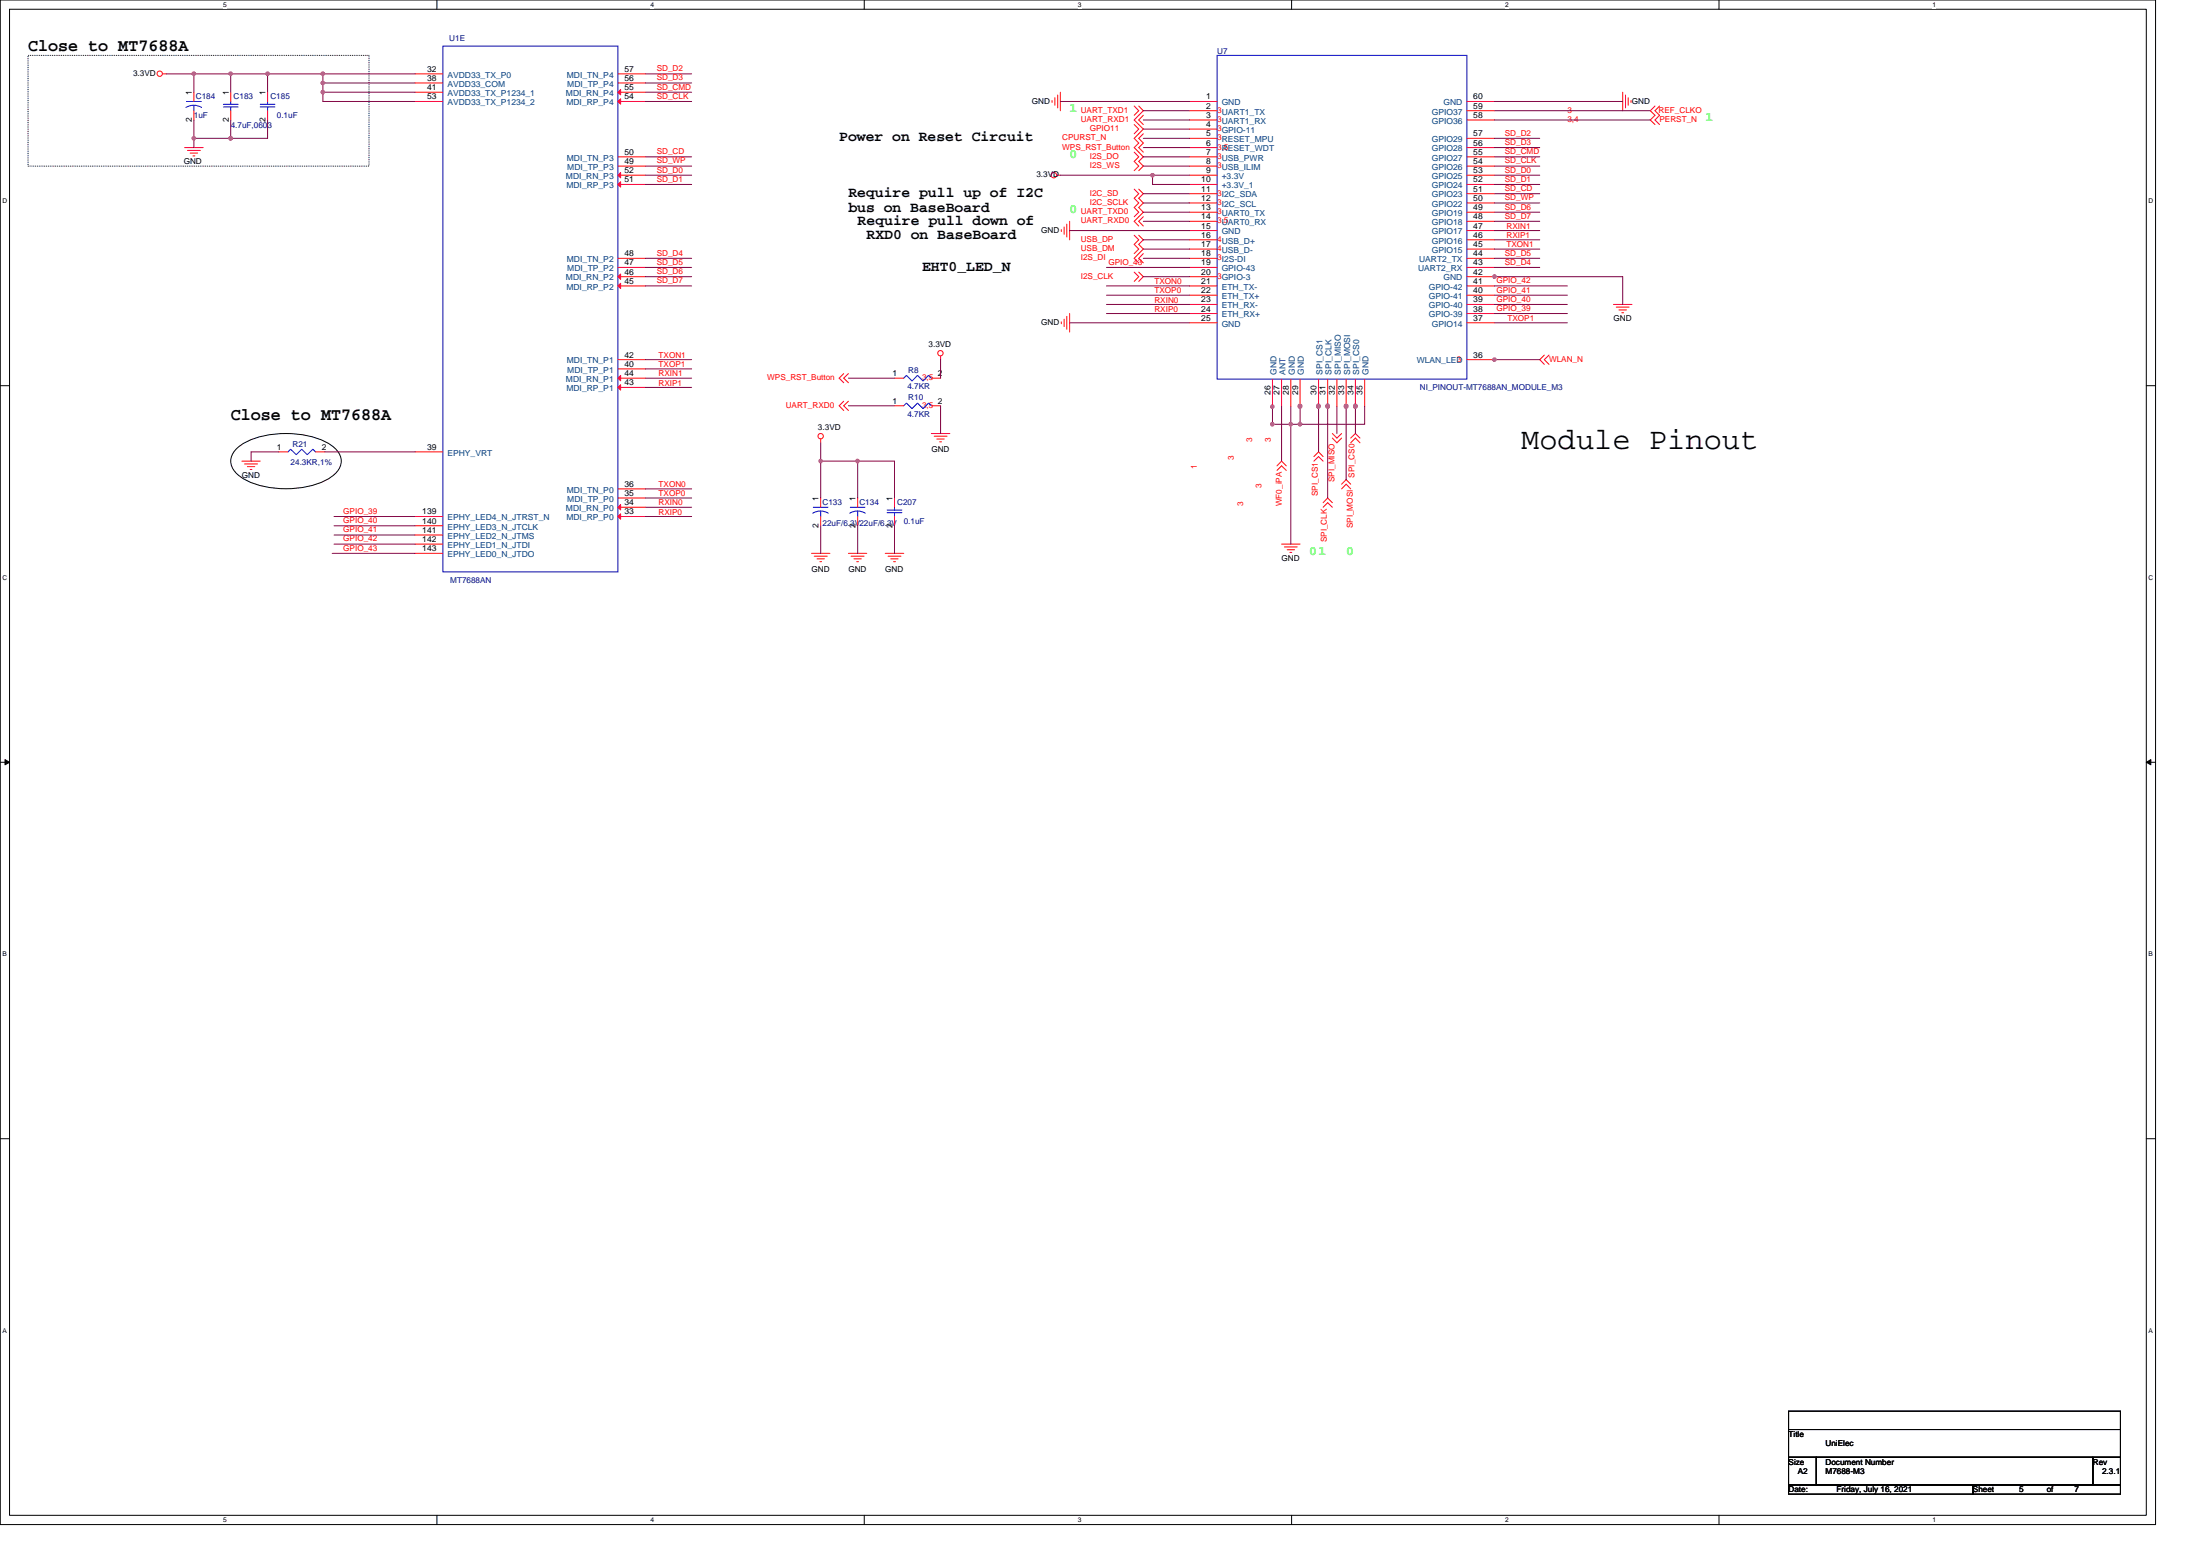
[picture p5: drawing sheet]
<svg xmlns="http://www.w3.org/2000/svg" width="297mm" height="210mm" viewBox="0 0 297 210" stroke-linecap="round" stroke-linejoin="round" font-family="sans-serif">
<path d="M0 0h291v205.7h-291zM1.3 1.2h288.5v203.3h-288.5z" fill="none" stroke="#000" stroke-width=".14"/>
<g fill="#fff">
<path d="M30.1 .1h.5v1h-.5z"/>
<path d="M30.1 204.6h.5v1h-.5z"/>
</g>
<path d="M59 0v1.2M59 204.5v1.2" fill="none" stroke="#000" stroke-width=".14"/>
<g fill="#fff">
<path d="M87.8 .1h.5v1h-.5z"/>
<path d="M87.8 204.6h.5v1h-.5z"/>
</g>
<path d="M116.7 0v1.2M116.7 204.5v1.2" fill="none" stroke="#000" stroke-width=".14"/>
<g fill="#fff">
<path d="M145.5 .1h.5v1h-.5z"/>
<path d="M145.5 204.6h.5v1h-.5z"/>
</g>
<path d="M174.4 0v1.2M174.4 204.5v1.2" fill="none" stroke="#000" stroke-width=".14"/>
<g fill="#fff">
<path d="M203.2 .1h.5v1h-.5z"/>
<path d="M203.2 204.6h.5v1h-.5z"/>
</g>
<path d="M232.1 0v1.2M232.1 204.5v1.2" fill="none" stroke="#000" stroke-width=".14"/>
<g fill="#fff">
<path d="M260.9 .1h.5v1h-.5z"/>
<path d="M260.9 204.6h.5v1h-.5z"/>
<path d="M.4 26.6h.6v1h-.6z"/>
<path d="M290.1 26.6h.6v1h-.6z"/>
<path d="M.4 77.4h.6v1h-.6z"/>
<path d="M290.1 77.4h.6v1h-.6z"/>
</g>
<path d="M0 52h1.3M289.8 52h1.2" fill="none" stroke="#000" stroke-width=".14"/>
<g fill="#fff">
<path d="M.4 128.3h.5v1h-.5z"/>
<path d="M290.1 128.3h.6v1h-.6z"/>
</g>
<path d="M0 102.9h1.3M289.8 102.9h1.2" fill="none" stroke="#000" stroke-width=".14"/>
<path d="M.7 102.5l.6 .4-.6 .3zM289.8 102.9l.6-.4v.7z" fill="#000" stroke="#000" stroke-width=".14"/>
<g fill="#fff">
<path d="M.4 179.1h.5v1h-.5z"/>
<path d="M290.1 179.1h.6v1h-.6z"/>
</g>
<path d="M3.8 7.5h46v14.9h-46zM32 60.5a9.1 9.1 0 0 1 5.4-1.9 12.2 12.2 0 0 1 7.2 1.4 2.59 2.59 0 0 1 1.4 2.8 4.3 4.3 0 0 1-3 2.4 13.5 13.5 0 0 1-9.7-.3 3.4 3.4 0 0 1-2.1-2.7l.1-.6 .2-.6zM0 153.7h1.3M289.8 153.7h1.2M241.5 190.4h44.8v2.5h-44.8zM241.5 192.9h44.8v3.8h-44.8zM241.5 196.7h3.7v3.7h-3.7zM245.2 196.7h37.4v3.7h-37.4zM282.6 196.7h3.7v3.7h-3.7zM241.5 200.4h24.9v1.2h-24.9zM266.4 200.4h19.9v1.2h-19.9z" fill="none" stroke="#000" stroke-width=".14"/>
<g fill="none" stroke="#f00" stroke-width=".14">
<path d="M21.9 10h.6M24.9 19.9h2.5M26.2 12.4v1.3M26.2 14.9v1.3M31.2 12.4v1.3M31.2 14.9v1.3M36.1 12.4v1.3M36.1 14.9v1.3M56 12.4h3.8M56 13.7h3.8M56 11.2h3.8M56 10h3.8"/>
<path d="M83.4 10h3.8M83.4 11.2h3.8M83.4 12.4h3.8M83.4 13.7h3.8M142 13.6v.2M142.4 13.2v1M142.8 12.8v1.8M143.2 12.4v2.5M153.1 14.3l.7 .6-.7 .7M153.1 16.8l.7 .6-.7 .7M153.8 14.3l.6 .6-1.3 1.3 1.3 1.2-1.3 1.3 .7 .6-.7 .6 1.3 1.3-.6 .6 .6 .6-.6 .6M154.4 15.6l-.6 .6 .6 .6"/>
<path d="M154.4 18.1l-.6 .6 .6 .6-.6 .6 .6 .6M160.6 19.9h3.7M160.6 18.7h3.7M160.6 14.9h3.7M160.6 13.7h3.7M160.6 16.2h3.7M160.6 17.4h3.7M198.1 19.9h3.7M198.1 18.7h3.7M198.1 16.2h3.7M198.1 14.9h3.7M198.1 13.7h3.7"/>
<path d="M219.1 12.4v2.5M219.5 12.8v1.8M219.8 13.2v1M220.2 13.6v.2M223.5 14.3l-.7 .6 .7 .7-.7 .6 .7 .6M224.1 14.3l-.6 .6 .6 .7-.6 .6 .6 .6M25.3 20.3h1.7M25.7 20.7h1M26.1 21h.2M83.4 21.2h3.8M83.4 22.4h3.8M83.4 23.6h3.8"/>
<path d="M83.4 24.9h3.8M83.4 34.9h3.8M83.4 36.1h3.8M83.4 37.3h3.8M83.4 38.6h3.8M142.7 23.6h.5M143.3 31v.2M143.7 30.6v1M144 30.2v1.8M144.4 29.9v2.5M153.1 25.5l.7 .6-.7 .7 .7 .6-.7 .6 .7 .6-.7 .7M153.1 20.5l.7 .7-.7 .6 .7 .6-.7 .6"/>
<path d="M153.1 31.7l.7 .7-.7 .6 .7 .6-.7 .6M153.1 36.7l.7 .6-.7 .7M153.8 25.5l.6 .6-.6 .7 .6 .6-.6 .6 .6 .6-1.3 1.3 .7 .6M153.8 31.7l.6 .7-.6 .6 .6 .6-1.3 1.3 .7 .6M153.8 36.7l.6 .6-.6 .7M154.4 29.3l-.6 .6 .6 .6M154.4 34.2l-.6 .7 .6 .6M160.6 23.6h3.7M160.6 21.2h3.7M160.6 22.4h3.7M160.6 24.9h3.7M160.6 28.6h3.7"/>
<path d="M160.6 27.4h3.7M160.6 26.1h3.7M160.6 29.9h3.7M160.6 31.1h3.7M160.6 32.4h3.7M160.6 33.6h3.7M160.6 34.9h3.7M160.6 36.1h3.7M160.6 37.3h3.7M160.6 38.6h3.7M160.6 39.8h3.7M198.1 37.3h3.7"/>
<path d="M198.1 36.1h3.7M198.1 34.9h3.7M198.1 33.6h3.7M198.1 32.4h3.7M198.1 31.1h3.7M198.1 29.9h3.7M198.1 28.6h3.7M198.1 27.4h3.7M198.1 26.1h3.7M198.1 24.9h3.7M198.1 23.6h3.7M198.1 22.4h3.7"/>
<path d="M198.1 21.2h3.7M198.1 39.8h3.7M198.1 38.6h3.7M83.4 48.5h3.8M83.4 49.8h3.8M83.4 51h3.8M83.4 52.3h3.8M110.8 59.2v.6M113.9 50.4l-.6 .6 .6 .6M113.9 54.1l-.6 .7 .6 .6M114.6 50.4l-.7 .6 .7 .6M114.6 54.1l-.7 .7 .7 .6"/>
<path d="M120.8 54.8h1.2M120.8 51h1.2M125.7 58.5h2.5M125.7 54.8h1.3M125.7 51h1.3M126.1 58.9h1.8M126.5 59.2h1M126.9 59.6h.2M127 48v.5M143.3 43.4v.3M143.7 43.1v1M144 42.7v1.7"/>
<path d="M144.4 42.3v2.5M160.6 41.1h3.7M160.6 42.3h3.7M160.6 43.6h3.7M171.8 51.2v3.7M173 51.2v3.7M174.3 51.2v3.7M175.5 51.2v3.7M178 51.2v3.7M179.3 51.2v3.7M179.9 59.1l.6 .7 .6-.7M179.9 58.5l.6 .6 .6-.6"/>
<path d="M180.5 51.2v3.7M181.8 51.2v3.7M182.4 59.1l.6-.6 .6 .6M182.4 59.8l.6-.7 .6 .7M183 51.2v3.7M184.3 51.2v3.7M198.1 48.5h3.7M198.1 42.3h3.7M198.1 41.1h3.7M198.1 43.6h3.7M208.5 47.9l-.6 .6 .6 .7M209.1 47.9l-.6 .6 .6 .7"/>
<path d="M217.8 41.1h2.5M218.2 41.4h1.8M218.6 41.8h1M219 42.2h.2M32.7 62.2h2.4M33 62.6h1.8M33.4 63h1M33.8 63.4h.2M37.6 61h1.3M42.6 61h1.3M56 61h3.8M56 69.7h3.8"/>
<path d="M56 71h3.8M56 72.2h3.8M56 73.4h3.8M56 74.7h3.8M83.4 66h3.8M83.4 67.2h3.8M83.4 68.5h3.8M83.4 69.7h3.8M109.6 74.7h2.5M109.9 75.1h1.8M110.3 75.4h1M110.7 75.8h.2"/>
<path d="M110.8 67.2v1.3M110.8 69.7v1.3M114.6 74.7h2.4M114.9 75.1h1.8M115.3 75.4h1M115.7 75.8h.2M115.8 67.2v1.3M115.8 69.7v1.3M119.5 74.7h2.5M119.9 75.1h1.7M120.3 75.4h1M120.6 75.8h.3"/>
<path d="M120.8 67.2v1.3M120.8 69.7v1.3M172.4 62.9l.6-.7 .7 .7M172.4 63.5l.6-.6 .7 .6M173 73.4h2.5M173.4 73.8h1.8M173.8 74.2h1M174.2 74.5h.2M177.4 61.6l.6-.6 .6 .6M177.4 62.2l.6-.6 .6 .6M178.6 67.8l.7-.6 .6 .6M178.6 68.5l.7-.7 .6 .7"/>
<path d="M181.1 65.3l.7-.6 .6 .6M181.1 66l.7-.7 .6 .7"/>
<circle cx="21.6" cy="9.9" r=".36"/>
<circle cx="142.3" cy="23.6" r=".37"/>
<circle cx="110.8" cy="58.9" r=".36"/>
<circle cx="127" cy="47.7" r=".36"/>
</g>
<g fill="none" stroke="#00f" stroke-width=".14">
<path d="M25.1 14.5a2.04 2.04 0 0 1 2.1 0M25.2 13.7h2M26.2 14.2v.7M30.2 14.1h1.9M30.2 14.4h1.9M31.2 14.4v.5M31.2 13.7v.4M35.1 14.1h2M35.1 14.4h2M36.1 14.4v.5M36.1 13.7v.4M59.8 6.2h23.6v71h-23.6z"/>
<path d="M164.3 7.5h33.8v43.7h-33.8zM122 54.8l.4-.4 .7 .7 .8-.7 .7 .7 .8-.7 .3 .4M122 51l.4-.3 .7 .7 .8-.7 .7 .7 .8-.7 .3 .3M38.9 61l.3-.4 .8 .8 .7-.8 .8 .8 .7-.8 .4 .4M109.7 69.3a2.04 2.04 0 0 1 2.1 0M109.8 68.5h2M110.8 69v.7M114.7 69.3a2.04 2.04 0 0 1 2.1 0M114.8 68.5h2M115.8 69v.7M119.8 68.8h2M119.8 69.2h2"/>
<path d="M120.8 69.2v.5M120.8 68.5v.3"/>
</g>
<g fill="#f00" stroke="#f00" stroke-width=".14">
<path d="M83.4 23.6l.4-.3v.7z"/>
<path d="M83.4 24.9l.4-.4v.8z"/>
<path d="M83.4 37.3l.4-.3v.7z"/>
<path d="M83.4 38.6l.4-.4v.7z"/>
<path d="M83.4 51l.4-.3v.7z"/>
<path d="M83.4 52.3l.4-.4v.7z"/>
<path d="M83.4 68.5l.4-.4v.7z"/>
<path d="M83.4 69.7l.4-.4v.8z"/>
<path d="M83.4 12.4l.4-.3v.7z"/>
<path d="M83.4 13.7l.4-.4v.8z"/>
</g>
<g fill="none" stroke="#800040" stroke-width=".14">
<path d="M22.5 10h3.7M26.2 10h5M26.2 18.7h5M26.2 18.7v1.2M26.2 10v2.4M26.2 16.2v2.5M31.2 10h4.9M31.2 10v2.4M31.2 16.2v2.5M36.1 10v2.4M36.1 10h7.5M36.1 16.2v2.5h-4.9"/>
<path d="M43.6 10h12.4M43.6 11.2h12.4M43.6 12.4h12.4M43.6 12.4v1.3h12.4M43.6 10v1.2M43.6 11.2v1.2M87.2 10h6.2M87.2 11.2h6.2M87.2 12.4h6.2M87.2 13.7h6.2M143.2 13.7h17.4M154.4 16.2h6.2"/>
<path d="M154.4 14.9h6.2M154.4 17.4h6.2M154.4 19.9h6.2M154.4 18.7h6.2M201.8 19.9h6.1M201.8 18.7h6.1M201.8 16.2h21M201.8 14.9h21M201.8 13.7h17.3M87.2 21.2h6.2M87.2 22.4h6.2M87.2 23.6h6.2"/>
<path d="M87.2 24.9h6.2M87.2 34.9h6.2M87.2 36.1h6.2M87.2 37.3h6.2M87.2 38.6h6.2M143.2 23.6h12.4M144.4 31.1h16.2M149.4 38.6h11.2M149.4 39.8h11.2M149.4 36.1h11.2M154.4 29.9h6.2M154.4 28.6h6.2"/>
<path d="M154.4 21.2h6.2M154.4 22.4h6.2M154.4 26.1h6.2M154.4 27.4h6.2M154.4 33.6h6.2M154.4 32.4h6.2M154.4 37.3h6.2M154.4 34.9h6.2M155.6 23.6h5M155.6 23.6v1.3h5M201.7 37.3h17.4v3.8M201.8 38.6h9.8"/>
<path d="M201.8 39.8h9.8M201.8 36.1h6.1M201.8 33.6h6.1M201.8 32.4h6.1M201.8 31.1h6.1M201.8 29.9h6.1M201.8 28.6h6.1M201.8 27.4h6.1M201.8 26.1h6.1M201.8 24.9h6.1M201.8 23.6h6.1M201.8 22.4h6.1"/>
<path d="M201.8 21.2h6.1M201.8 34.9h6.1M87.2 52.3h6.2M87.2 51h6.2M87.2 49.8h6.2M87.2 48.5h6.2M110.8 59.8v2.4M114.6 51h6.2M114.6 54.8h6.2M127 48.5v2.5M127 54.8v3.7M144.4 43.6h16.2"/>
<path d="M149.4 41.1h11.2M149.4 42.3h11.2M171.8 54.8v2.5h2.5v-2.4M173 54.9v7.3M175.5 54.8v2.5M175.5 57.3h-1.2v16.1M178 54.8v6.2M179.3 54.8v12.4M180.5 54.9v3.6M181.8 54.8v9.9M183 54.8v3.7M184.3 54.9v2.4h-8.8"/>
<path d="M201.7 48.5h6.2M201.8 43.6h9.8M201.8 42.3h9.8M201.8 41.1h9.8M37.6 61h-3.7v1.2M43.9 61h12.1M44.8 74.7h11.2M45.1 73.4h10.9M45.1 72.2h10.9M45.1 71h10.9M45.1 69.7h10.9M87.2 66h6.2"/>
<path d="M87.2 67.2h6.2M87.2 68.5h6.2M87.2 69.7h6.2M110.8 62.2v5M110.8 71v3.7M110.8 62.2h5M115.8 62.2v5M115.8 71v3.7M115.8 62.2h5v5M120.8 71v3.7"/>
</g>
<g fill="#f0f" stroke="#f0f" stroke-width=".14">
<circle cx="26.2" cy="10" r=".24"/>
<circle cx="31.1" cy="18.7" r=".24"/>
<circle cx="26.2" cy="18.7" r=".24"/>
<circle cx="36.1" cy="10" r=".23"/>
<circle cx="31.1" cy="10" r=".24"/>
<circle cx="43.6" cy="11.2" r=".24"/>
<circle cx="43.6" cy="10" r=".24"/>
<circle cx="43.6" cy="12.4" r=".24"/>
<circle cx="110.8" cy="62.2" r=".24"/>
<circle cx="115.8" cy="62.2" r=".24"/>
<circle cx="174.3" cy="57.2" r=".24"/>
<circle cx="155.6" cy="23.6" r=".24"/>
<circle cx="171.8" cy="54.9" r=".23"/>
<circle cx="175.5" cy="57.2" r=".24"/>
<circle cx="175.5" cy="54.9" r=".24"/>
<circle cx="181.7" cy="54.9" r=".24"/>
<circle cx="179.3" cy="54.9" r=".23"/>
<circle cx="178" cy="54.9" r=".23"/>
<circle cx="183" cy="54.9" r=".24"/>
<circle cx="183" cy="54.8" r=".24"/>
<circle cx="179.3" cy="54.8" r=".23"/>
<circle cx="171.8" cy="57.2" r=".24"/>
<circle cx="201.8" cy="37.3" r=".24"/>
<circle cx="181.7" cy="54.8" r=".24"/>
<circle cx="178" cy="54.8" r=".23"/>
<circle cx="175.5" cy="54.8" r=".24"/>
<circle cx="201.8" cy="48.5" r=".23"/>
</g>
<text font-size="4.1" x="205.4" y="60.5">Module Pinout</text>
<g font-size="2.3">
<text x="3.8" y="6.9">Close to MT7688A</text>
<text x="31.2" y="56.7">Close to MT7688A</text>
</g>
<g font-size="2">
<text x="113.3" y="19.1">Power on Reset Circuit</text>
<text x="114.6" y="26.6">Require pull up of I2C</text>
<text x="114.6" y="28.6">bus on BaseBoard</text>
<text x="115.8" y="30.3">Require pull down of</text>
<text x="117" y="32.3">RXD0 on BaseBoard</text>
<text x="124.5" y="36.5">EHT0_LED_N</text>
</g>
<g font-size="1.7" fill="#0f0">
<text x="144.4" y="15.1">1</text>
<text x="230.3" y="16.4">1</text>
<text x="144.4" y="21.3">0</text>
<text x="144.4" y="28.8">0</text>
<text x="176.8" y="74.8">01</text>
<text x="181.8" y="74.8">0</text>
</g>
<g font-size="1.1" fill="#000080">
<text x="60.7" y="5.5">U1E</text>
<text x="164.3" y="7.2">U7</text>
<text x="26.2" y="16">1uF</text>
<text x="26.4" y="13.3">C184</text>
<text x="31.2" y="17.2">4.7uF,0603</text>
<text x="31.5" y="13.3">C183</text>
<text x="36.5" y="13.3">C185</text>
<text x="37.4" y="16">0.1uF</text>
<text x="122.5" y="52.6">4.7KR</text>
<text x="122.6" y="50.3">R8</text>
<text x="191.7" y="52.7">NI_PINOUT-MT7688AN_MODULE_M3</text>
<text x="122.5" y="56.3">4.7KR</text>
<text x="122.6" y="54">R10</text>
<text x="39.2" y="62.8">24.3KR,1%</text>
<text x="39.5" y="60.3">R21</text>
<text x="111.1" y="68.1">C133</text>
<text x="111.1" y="71">22uF/6.3V22uF/6.3V</text>
<text x="116" y="68.1">C134</text>
<text x="121.1" y="68.1">C207</text>
<text x="122" y="70.7">0.1uF</text>
<text x="60.8" y="78.7">MT7688AN</text>
</g>
<g font-size="1.1">
<text x="18" y="10.2">3.3VD</text>
<text x="57.7" y="10.9">38</text>
<text x="57.7" y="9.7">32</text>
<text x="84.3" y="10.9">56</text>
<text x="84.3" y="9.7">57</text>
<text x="25.9" y="16.4" transform="rotate(-90 25.9 16.4)">2</text>
<text x="25.9" y="12.8" transform="rotate(-90 25.9 12.8)">1</text>
<text x="30.9" y="16.4" transform="rotate(-90 30.9 16.4)">2</text>
<text x="30.9" y="12.8" transform="rotate(-90 30.9 12.8)">1</text>
<text x="35.9" y="16.4" transform="rotate(-90 35.9 16.4)">2</text>
<text x="35.9" y="12.8" transform="rotate(-90 35.9 12.8)">1</text>
<text x="57.7" y="12.2">41</text>
<text x="57.7" y="13.4">53</text>
<text x="84.3" y="13.4">54</text>
<text x="84.3" y="12.2">55</text>
<text x="139.3" y="14">GND</text>
<text x="162.8" y="14.7">2</text>
<text x="162.8" y="13.4">1</text>
<text x="162.8" y="15.9">3</text>
<text x="162.8" y="17.1">4</text>
<text x="198.9" y="13.4">60</text>
<text x="198.9" y="15.9">58</text>
<text x="198.9" y="14.7">59</text>
<text x="220.3" y="14">GND</text>
<text x="24.8" y="22.2">GND</text>
<text x="84.3" y="22.1">49</text>
<text x="84.3" y="20.9">50</text>
<text x="84.3" y="23.4">52</text>
<text x="139.9" y="23.9">3.3VD</text>
<text x="162.8" y="19.6">6</text>
<text x="162.8" y="18.4">5</text>
<text x="162.8" y="23.4">9</text>
<text x="162.8" y="20.9">7</text>
<text x="162.8" y="22.1">8</text>
<text x="198.9" y="23.4">53</text>
<text x="198.9" y="22.1">54</text>
<text x="198.9" y="20.9">55</text>
<text x="198.9" y="19.6">56</text>
<text x="198.9" y="18.4">57</text>
<text x="84.3" y="24.6">51</text>
<text x="162.2" y="24.6">10</text>
<text x="162.2" y="28.4">13</text>
<text x="162.2" y="27.1">12</text>
<text x="162.2" y="25.9">11</text>
<text x="162.2" y="29.6">14</text>
<text x="198.9" y="29.6">48</text>
<text x="198.9" y="28.4">49</text>
<text x="198.9" y="27.1">50</text>
<text x="198.9" y="25.9">51</text>
<text x="198.9" y="24.6">52</text>
<text x="84.3" y="35.8">47</text>
<text x="84.3" y="34.6">48</text>
<text x="140.6" y="31.4">GND</text>
<text x="162.2" y="30.8">15</text>
<text x="162.2" y="32.1">16</text>
<text x="162.2" y="33.3">17</text>
<text x="162.2" y="34.6">18</text>
<text x="162.2" y="35.8">19</text>
<text x="198.9" y="35.8">43</text>
<text x="198.9" y="33.3">45</text>
<text x="198.9" y="32.1">46</text>
<text x="198.9" y="30.8">47</text>
<text x="198.9" y="34.6">44</text>
<text x="84.3" y="38.3">45</text>
<text x="84.3" y="37.1">46</text>
<text x="162.2" y="37.1">20</text>
<text x="162.2" y="38.3">21</text>
<text x="162.2" y="39.6">22</text>
<text x="162.2" y="40.8">23</text>
<text x="198.9" y="37.1">42</text>
<text x="198.9" y="40.8">39</text>
<text x="198.9" y="39.6">40</text>
<text x="198.9" y="38.3">41</text>
<text x="125.4" y="46.8">3.3VD</text>
<text x="140.6" y="43.8">GND</text>
<text x="162.2" y="42">24</text>
<text x="162.2" y="43.3">25</text>
<text x="198.9" y="43.3">37</text>
<text x="198.9" y="42">38</text>
<text x="217.8" y="43.3">GND</text>
<text x="84.3" y="49.5">40</text>
<text x="84.3" y="48.3">42</text>
<text x="84.3" y="52">43</text>
<text x="84.3" y="50.8">44</text>
<text x="120.5" y="50.8">1</text>
<text x="126.6" y="50.8">2</text>
<text x="171.5" y="53.3" transform="rotate(-90 171.5 53.3)">26</text>
<text x="172.8" y="53.3" transform="rotate(-90 172.8 53.3)">27</text>
<text x="174" y="53.3" transform="rotate(-90 174 53.3)">28</text>
<text x="175.3" y="53.3" transform="rotate(-90 175.3 53.3)">29</text>
<text x="177.8" y="53.3" transform="rotate(-90 177.8 53.3)">30</text>
<text x="179" y="53.3" transform="rotate(-90 179 53.3)">31</text>
<text x="180.2" y="53.3" transform="rotate(-90 180.2 53.3)">32</text>
<text x="181.5" y="53.3" transform="rotate(-90 181.5 53.3)">33</text>
<text x="182.7" y="53.3" transform="rotate(-90 182.7 53.3)">34</text>
<text x="184" y="53.3" transform="rotate(-90 184 53.3)">35</text>
<text x="198.9" y="48.3">36</text>
<text x="110.4" y="58">3.3VD</text>
<text x="120.5" y="54.5">1</text>
<text x="126.6" y="54.5">2</text>
<text x="32.7" y="64.5">GND</text>
<text x="37.4" y="60.7">1</text>
<text x="43.5" y="60.7">2</text>
<text x="57.7" y="60.7">39</text>
<text x="84.3" y="65.7">36</text>
<text x="125.7" y="61">GND</text>
<text x="57" y="69.4">139</text>
<text x="57" y="70.7">140</text>
<text x="57" y="71.9">141</text>
<text x="84.3" y="66.9">35</text>
<text x="84.3" y="69.4">33</text>
<text x="84.3" y="68.2">34</text>
<text x="110.5" y="71.2" transform="rotate(-90 110.5 71.2)">2</text>
<text x="110.5" y="67.6" transform="rotate(-90 110.5 67.6)">1</text>
<text x="115.5" y="71.2" transform="rotate(-90 115.5 71.2)">2</text>
<text x="115.5" y="67.6" transform="rotate(-90 115.5 67.6)">1</text>
<text x="120.5" y="71.2" transform="rotate(-90 120.5 71.2)">2</text>
<text x="120.5" y="67.6" transform="rotate(-90 120.5 67.6)">1</text>
<text x="57" y="73.2">142</text>
<text x="57" y="74.4">143</text>
<text x="109.6" y="77.2">GND</text>
<text x="114.6" y="77.2">GND</text>
<text x="119.5" y="77.2">GND</text>
<text x="173" y="75.7">GND</text>
<text x="241.5" y="193.9">Title</text>
<text x="241.5" y="197.7">Size</text>
<text x="246.5" y="197.7">Document Number</text>
<text x="246.5" y="195.2">UniElec</text>
<text x="282.6" y="197.7">Rev</text>
<text x="241.5" y="201.4">Date:</text>
<text x="242.7" y="198.9">A2</text>
<text x="246.5" y="198.9">M7688-M3</text>
<text x="248" y="201.4">Friday, July 16, 2021</text>
<text x="266.4" y="201.4">Sheet</text>
<text x="272.6" y="201.4">5</text>
<text x="276.3" y="201.4">of</text>
<text x="280.1" y="201.4">7</text>
<text x="283.8" y="198.9">2.3.1</text>
</g>
<g font-size="1.1" fill="#004080">
<text x="60.4" y="11.7">AVDD33_COM</text>
<text x="60.4" y="10.5">AVDD33_TX_P0</text>
<text x="76.5" y="10.5">MDI_TN_P4</text>
<text x="76.6" y="11.7">MDI_TP_P4</text>
<text x="60.4" y="13">AVDD33_TX_P1234_1</text>
<text x="60.4" y="14.2">AVDD33_TX_P1234_2</text>
<text x="76.4" y="13">MDI_RN_P4</text>
<text x="76.5" y="14.2">MDI_RP_P4</text>
<text x="164.9" y="14.2">GND</text>
<text x="193.3" y="16.7">GPIO36</text>
<text x="193.3" y="15.5">GPIO37</text>
<text x="194.9" y="14.2">GND</text>
<text x="76.5" y="21.7">MDI_TN_P3</text>
<text x="76.6" y="22.9">MDI_TP_P3</text>
<text x="164.9" y="20.4">RESET_WDT</text>
<text x="193.3" y="22.9">GPIO26</text>
<text x="193.3" y="21.7">GPIO27</text>
<text x="193.3" y="20.4">GPIO28</text>
<text x="193.3" y="19.2">GPIO29</text>
<text x="76.4" y="24.2">MDI_RN_P3</text>
<text x="76.5" y="25.4">MDI_RP_P3</text>
<text x="164.9" y="24.2">+3.3V</text>
<text x="164.9" y="25.4">+3.3V_1</text>
<text x="193.3" y="29.1">GPIO19</text>
<text x="193.3" y="27.9">GPIO22</text>
<text x="193.3" y="26.6">GPIO23</text>
<text x="193.3" y="25.4">GPIO24</text>
<text x="193.3" y="24.2">GPIO25</text>
<text x="76.5" y="35.4">MDI_TN_P2</text>
<text x="164.9" y="30.4">UART0_RX</text>
<text x="164.9" y="31.6">GND</text>
<text x="191.6" y="35.4">UART2_TX</text>
<text x="193.3" y="34.1">GPIO15</text>
<text x="193.3" y="32.9">GPIO16</text>
<text x="193.3" y="31.6">GPIO17</text>
<text x="193.3" y="30.4">GPIO18</text>
<text x="76.4" y="37.8">MDI_RN_P2</text>
<text x="76.5" y="39.1">MDI_RP_P2</text>
<text x="76.6" y="36.6">MDI_TP_P2</text>
<text x="164.9" y="36.6">GPIO-43</text>
<text x="164.9" y="39.1">ETH_TX-</text>
<text x="164.9" y="40.3">ETH_TX+</text>
<text x="164.9" y="41.6">ETH_RX-</text>
<text x="191.5" y="36.6">UART2_RX</text>
<text x="192.9" y="41.6">GPIO-40</text>
<text x="192.9" y="40.3">GPIO-41</text>
<text x="192.9" y="39.1">GPIO-42</text>
<text x="194.9" y="37.8">GND</text>
<text x="164.9" y="42.8">ETH_RX+</text>
<text x="164.9" y="44.1">GND</text>
<text x="192.9" y="42.8">GPIO-39</text>
<text x="193.3" y="44.1">GPIO14</text>
<text x="76.4" y="51.5">MDI_RN_P1</text>
<text x="76.5" y="52.8">MDI_RP_P1</text>
<text x="76.5" y="49">MDI_TN_P1</text>
<text x="76.6" y="50.3">MDI_TP_P1</text>
<text x="172.3" y="50.5" transform="rotate(-90 172.3 50.5)">GND</text>
<text x="173.6" y="50.5" transform="rotate(-90 173.6 50.5)">ANT</text>
<text x="174.8" y="50.5" transform="rotate(-90 174.8 50.5)">GND</text>
<text x="176.1" y="50.5" transform="rotate(-90 176.1 50.5)">GND</text>
<text x="178.6" y="50.5" transform="rotate(-90 178.6 50.5)">SPI_CS1</text>
<text x="179.8" y="50.5" transform="rotate(-90 179.8 50.5)">SPI_CLK</text>
<text x="181" y="50.5" transform="rotate(-90 181 50.5)">SPI_MISO</text>
<text x="182.3" y="50.5" transform="rotate(-90 182.3 50.5)">SPI_MOSI</text>
<text x="183.5" y="50.5" transform="rotate(-90 183.5 50.5)">SPI_CS0</text>
<text x="184.8" y="50.5" transform="rotate(-90 184.8 50.5)">GND</text>
<text x="191.3" y="49">WLAN_LED</text>
<text x="60.4" y="61.5">EPHY_VRT</text>
<text x="60.4" y="70.2">EPHY_LED4_N_JTRST_N</text>
<text x="60.4" y="71.5">EPHY_LED3_N_JTCLK</text>
<text x="76.4" y="69">MDI_RN_P0</text>
<text x="76.5" y="70.2">MDI_RP_P0</text>
<text x="76.5" y="66.5">MDI_TN_P0</text>
<text x="76.6" y="67.7">MDI_TP_P0</text>
<text x="60.4" y="72.7">EPHY_LED2_N_JTMS</text>
<text x="60.4" y="73.9">EPHY_LED1_N_JTDI</text>
<text x="60.4" y="75.2">EPHY_LED0_N_JTDO</text>
</g>
<g font-size="1.1" fill="#f00">
<text x="88.7" y="9.6">SD_D2</text>
<text x="88.7" y="10.8">SD_D3</text>
<text x="88.7" y="12.1">SD_CMD</text>
<text x="88.7" y="13.3">SD_CLK</text>
<text x="145.9" y="16.4">UART_RXD1</text>
<text x="145.9" y="15.2">UART_TXD1</text>
<text x="147.1" y="17.7">GPIO11</text>
<text x="164.3" y="16.4">3UART1_RX</text>
<text x="164.3" y="15.2">3UART1_TX</text>
<text x="164.3" y="17.7">3GPIO-11</text>
<text x="211.6" y="15.2">3</text>
<text x="211.6" y="16.4">3,4</text>
<text x="223.9" y="15.2">REF_CLKO</text>
<text x="224.1" y="16.4">PERST_N</text>
<text x="88.7" y="20.8">SD_CD</text>
<text x="88.7" y="22.1">SD_WP</text>
<text x="88.7" y="23.3">SD_D0</text>
<text x="143.4" y="20.2">WPS_RST_Button</text>
<text x="143.4" y="18.9">CPURST_N</text>
<text x="147.1" y="21.4">I2S_DO</text>
<text x="147.1" y="22.7">I2S_WS</text>
<text x="164.3" y="18.9">3RESET_MPU</text>
<text x="164.3" y="20.2">3,5</text>
<text x="164.3" y="21.4">3USB_PWR</text>
<text x="164.3" y="22.7">3USB_ILIM</text>
<text x="203.2" y="23.3">SD_D0</text>
<text x="203.2" y="22.1">SD_CLK</text>
<text x="203.2" y="20.8">SD_CMD</text>
<text x="203.2" y="19.6">SD_D3</text>
<text x="203.2" y="18.3">SD_D2</text>
<text x="88.7" y="24.5">SD_D1</text>
<text x="145.9" y="28.9">UART_TXD0</text>
<text x="147.1" y="26.4">I2C_SD</text>
<text x="147.1" y="27.7">I2C_SCLK</text>
<text x="164.3" y="27.7">3I2C_SCL</text>
<text x="164.3" y="28.9">3UART0_TX</text>
<text x="164.3" y="26.4">3I2C_SDA</text>
<text x="203.2" y="29.5">SD_D7</text>
<text x="203.2" y="28.3">SD_D6</text>
<text x="203.2" y="27">SD_WP</text>
<text x="203.2" y="25.8">SD_CD</text>
<text x="203.2" y="24.5">SD_D1</text>
<text x="88.7" y="34.5">SD_D4</text>
<text x="88.7" y="35.7">SD_D5</text>
<text x="145.9" y="30.1">UART_RXD0</text>
<text x="145.9" y="33.9">USB_DM</text>
<text x="145.9" y="32.6">USB_DP</text>
<text x="145.9" y="35.1">I2S_DI</text>
<text x="149.6" y="35.7">GPIO_43</text>
<text x="164.3" y="30.1">3,5</text>
<text x="164.3" y="33.9">4USB_D-</text>
<text x="164.3" y="32.6">4USB_D+</text>
<text x="164.3" y="35.1">3I2S-DI</text>
<text x="203.2" y="34.5">SD_D5</text>
<text x="203.2" y="35.7">SD_D4</text>
<text x="203.4" y="33.4">TXON1</text>
<text x="203.4" y="32.1">RXIP1</text>
<text x="203.4" y="30.9">RXIN1</text>
<text x="88.7" y="37">SD_D6</text>
<text x="88.7" y="38.2">SD_D7</text>
<text x="145.9" y="37.6">I2S_CLK</text>
<text x="155.9" y="38.3">TXON0</text>
<text x="155.9" y="39.6">TXOP0</text>
<text x="155.9" y="40.8">RXIN0</text>
<text x="164.3" y="37.6">3GPIO-3</text>
<text x="202.1" y="42">GPIO_39</text>
<text x="202.1" y="40.7">GPIO_40</text>
<text x="202.1" y="38.2">GPIO_42</text>
<text x="202.1" y="39.5">GPIO_41</text>
<text x="155.9" y="42.1">RXIP0</text>
<text x="203.5" y="43.3">TXOP1</text>
<text x="88.9" y="52">RXIP1</text>
<text x="88.9" y="50.8">RXIN1</text>
<text x="88.9" y="49.5">TXOP1</text>
<text x="88.9" y="48.3">TXON1</text>
<text x="103.6" y="51.3">WPS_RST_Button</text>
<text x="124.5" y="51.3">3,5</text>
<text x="196.7" y="48.8">3</text>
<text x="209.1" y="48.8">WLAN_N</text>
<text x="106.1" y="55">UART_RXD0</text>
<text x="124.5" y="55">3,5</text>
<text x="169.1" y="59.6" transform="rotate(-90 169.1 59.6)">3</text>
<text x="171.6" y="59.6" transform="rotate(-90 171.6 59.6)">3</text>
<text x="88.9" y="65.7">TXON0</text>
<text x="161.6" y="63.4" transform="rotate(-90 161.6 63.4)">1</text>
<text x="166.6" y="62.1" transform="rotate(-90 166.6 62.1)">3</text>
<text x="170.3" y="65.8" transform="rotate(-90 170.3 65.8)">3</text>
<text x="180.2" y="65.1" transform="rotate(-90 180.2 65.1)">SPI_MISO</text>
<text x="182.9" y="64.5" transform="rotate(-90 182.9 64.5)">SPI_CS0</text>
<text x="46.4" y="71.8">GPIO_41</text>
<text x="46.4" y="70.6">GPIO_40</text>
<text x="46.4" y="69.3">GPIO_39</text>
<text x="88.9" y="67">TXOP0</text>
<text x="88.9" y="68.2">RXIN0</text>
<text x="88.9" y="69.4">RXIP0</text>
<text x="167.8" y="68.3" transform="rotate(-90 167.8 68.3)">3</text>
<text x="173.1" y="68.3" transform="rotate(-90 173.1 68.3)">WF0_iPA</text>
<text x="177.9" y="67" transform="rotate(-90 177.9 67)">SPI_CS1</text>
<text x="182.6" y="71.3" transform="rotate(-90 182.6 71.3)">SPI_MOSI</text>
<text x="46.4" y="74.3">GPIO_43</text>
<text x="46.4" y="73.1">GPIO_42</text>
<text x="179.2" y="73.2" transform="rotate(-90 179.2 73.2)">SPI_CLK</text>
</g>
<g font-size=".9">
<text x="30.1" y="1">5</text>
<text x="87.8" y="1">4</text>
<text x="145.5" y="1">3</text>
<text x="203.2" y="1">2</text>
<text x="260.9" y="1">1</text>
<text x=".4" y="27.5">D</text>
<text x="290.1" y="27.5">D</text>
<text x=".4" y="78.3">C</text>
<text x="290.1" y="78.3">C</text>
<text x=".4" y="129.1">B</text>
<text x="290.1" y="129.1">B</text>
<text x=".4" y="179.9">A</text>
<text x="290.1" y="179.9">A</text>
<text x="30.1" y="205.4">5</text>
<text x="87.8" y="205.4">4</text>
<text x="145.5" y="205.4">3</text>
<text x="203.2" y="205.4">2</text>
<text x="260.9" y="205.4">1</text>
</g>
</svg>
